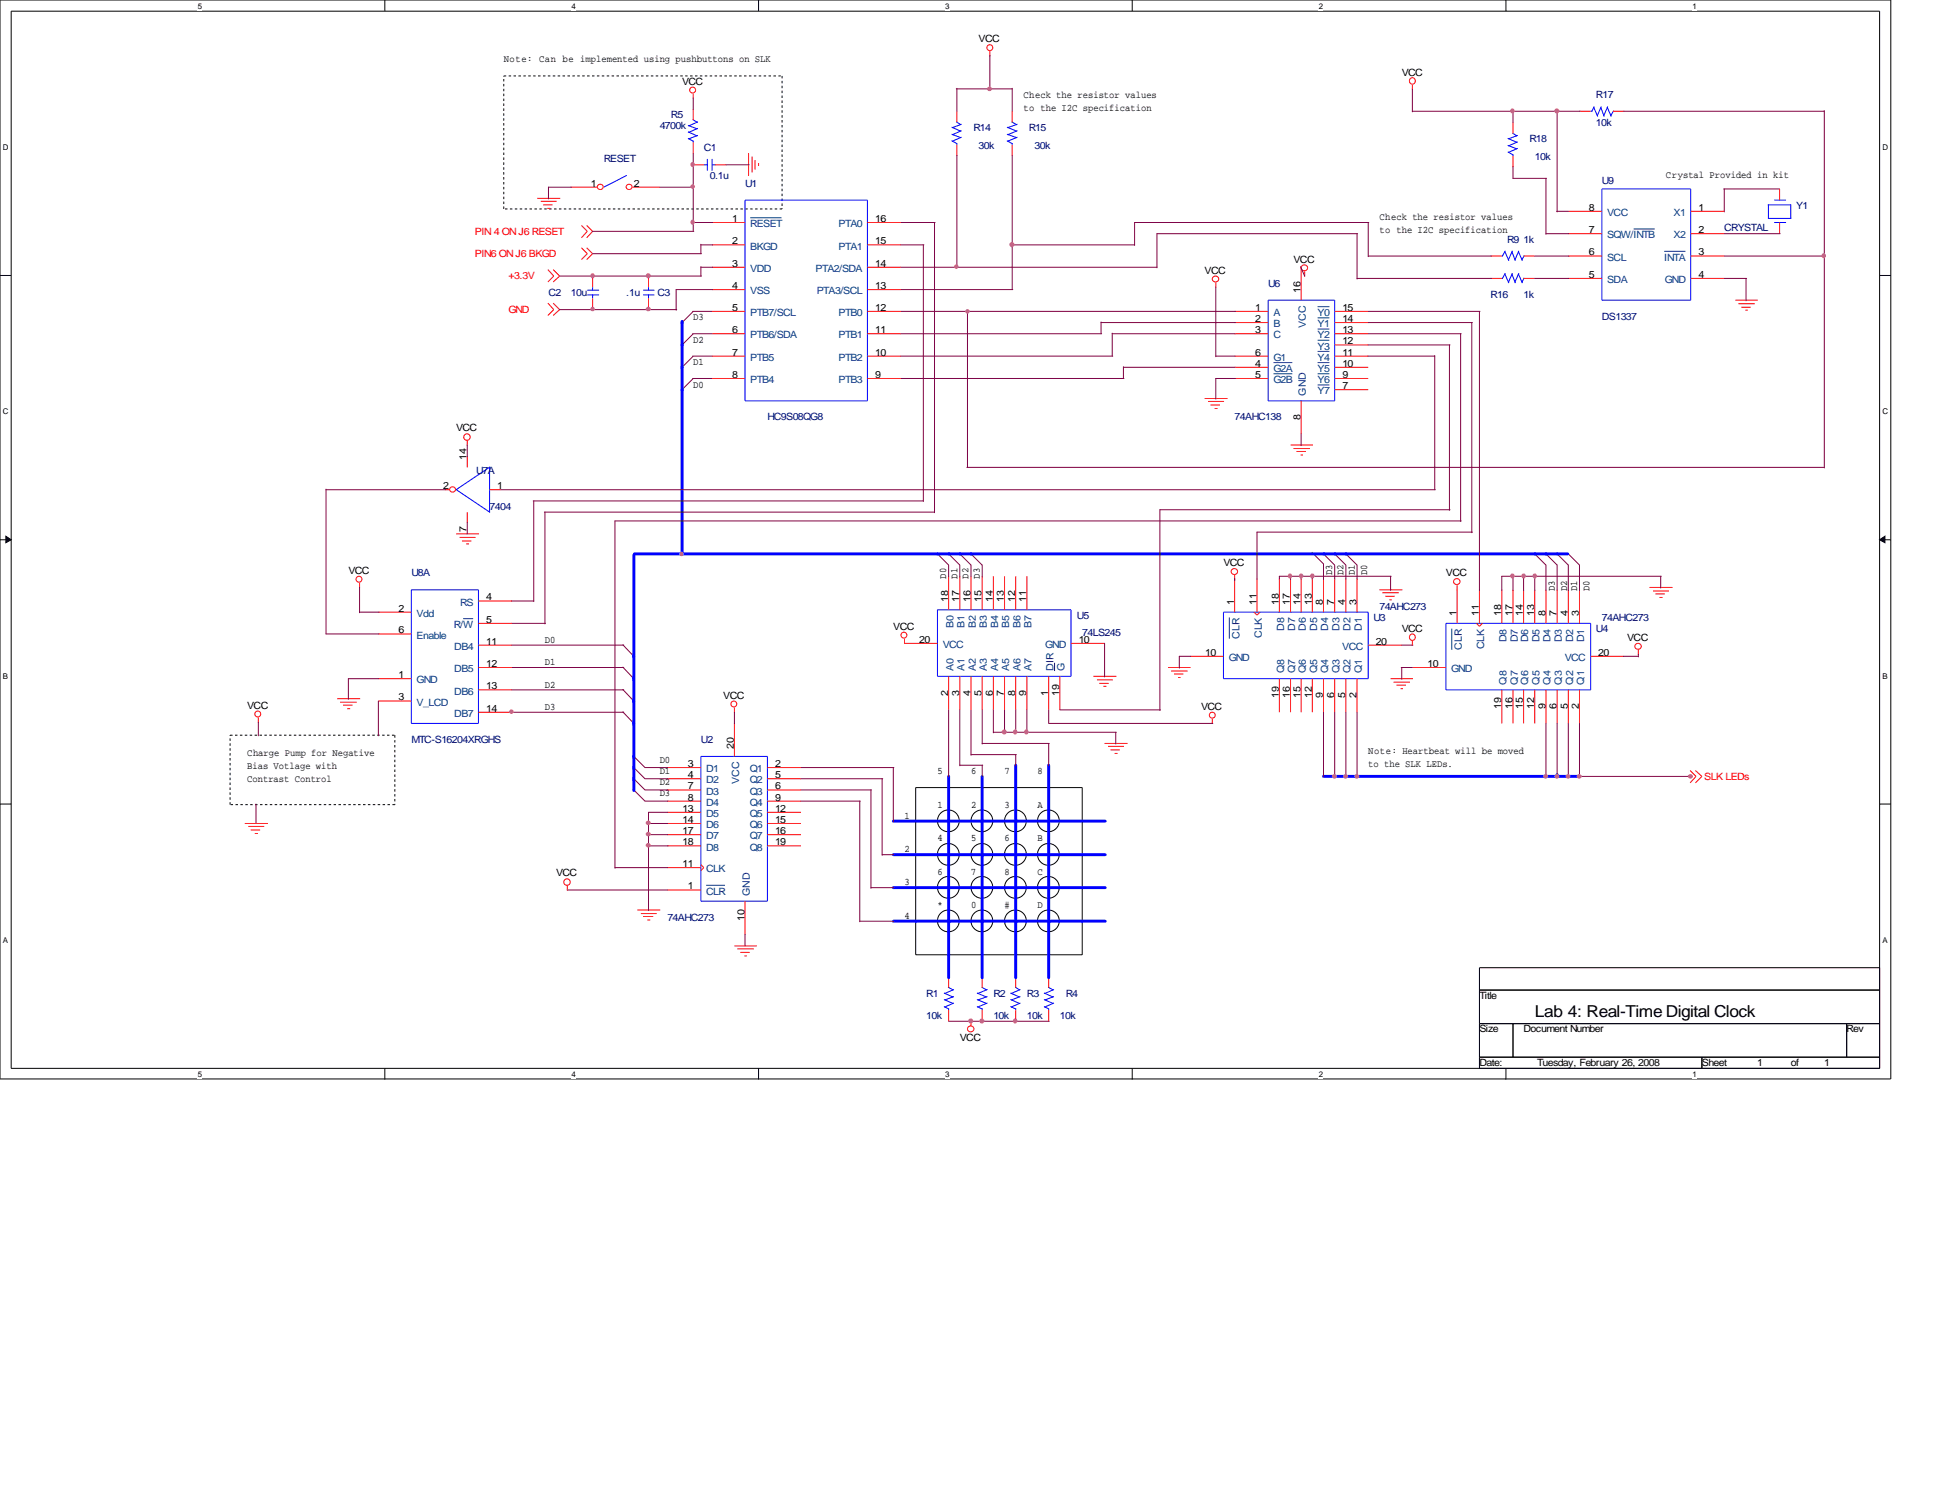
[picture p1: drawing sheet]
<svg xmlns="http://www.w3.org/2000/svg" width="279mm" height="216mm" viewBox="0 0 279 216" stroke-linecap="round" stroke-linejoin="round" font-family="sans-serif">
<path d="M0 0h272v155.2h-272zM1.6 1.6h268.8v152.1h-268.8z" fill="none" stroke="#000" stroke-width=".14"/>
<g fill="#fff">
<path d="M28.4 .3h.6v1.2h-.6z"/>
<path d="M28.4 153.9h.6v1.3h-.6z"/>
</g>
<path d="M55.4 0v1.6M55.4 153.7v1.6" fill="none" stroke="#000" stroke-width=".14"/>
<g fill="#fff">
<path d="M82.2 .3h.6v1.2h-.6z"/>
<path d="M82.2 153.9h.6v1.3h-.6z"/>
</g>
<path d="M109.1 0v1.6M109.1 153.7v1.6" fill="none" stroke="#000" stroke-width=".14"/>
<g fill="#fff">
<path d="M136 .3h.6v1.2h-.6z"/>
<path d="M136 153.9h.6v1.3h-.6z"/>
</g>
<path d="M162.9 0v1.6M162.9 153.7v1.6" fill="none" stroke="#000" stroke-width=".14"/>
<g fill="#fff">
<path d="M189.7 .3h.6v1.2h-.6z"/>
<path d="M189.7 153.9h.6v1.3h-.6z"/>
</g>
<path d="M216.7 0v1.6M216.7 153.7v1.6" fill="none" stroke="#000" stroke-width=".14"/>
<g fill="#fff">
<path d="M243.5 .3h.6v1.2h-.6z"/>
<path d="M243.5 153.9h.6v1.3h-.6z"/>
<path d="M.4 20.6h.8v1.2h-.8z"/>
<path d="M270.8 20.6h.8v1.2h-.8z"/>
<path d="M.4 58.6h.8v1.3h-.8z"/>
<path d="M270.8 58.6h.8v1.3h-.8z"/>
</g>
<path d="M0 39.6h1.6M270.4 39.6h1.6" fill="none" stroke="#000" stroke-width=".14"/>
<g fill="#fff">
<path d="M.4 96.6h.7v1.3h-.7z"/>
<path d="M270.8 96.6h.7v1.3h-.7z"/>
</g>
<path d="M0 77.6h1.6M270.4 77.6h1.6" fill="none" stroke="#000" stroke-width=".14"/>
<path d="M.8 77.1l.8 .5-.8 .5zM270.4 77.6l.8-.5v1z" fill="#000" stroke="#000" stroke-width=".14"/>
<g fill="#fff">
<path d="M.4 134.6h.6v1.3h-.6z"/>
<path d="M270.8 134.6h.6v1.3h-.6z"/>
</g>
<g fill="none" stroke="#000" stroke-width=".14">
<path d="M0 115.7h1.6M131.7 113.3h24v24h-24zM270.4 115.7h1.6M212.9 139.2h57.5v14.5h-57.5zM212.9 142.4h57.5M212.9 147.2h57.5M212.9 152.1h57.5M217.7 147.2v4.9M244.9 152.1v1.6M265.7 147.2v4.9"/>
<circle cx="136.4" cy="118.1" r="1.57"/>
<circle cx="141.3" cy="118.1" r="1.57"/>
<circle cx="146.1" cy="118.1" r="1.57"/>
<circle cx="150.8" cy="118.1" r="1.57"/>
<circle cx="136.4" cy="122.9" r="1.57"/>
<circle cx="136.4" cy="132.5" r="1.57"/>
<circle cx="136.4" cy="127.6" r="1.57"/>
<circle cx="141.3" cy="122.9" r="1.57"/>
<circle cx="141.3" cy="132.5" r="1.57"/>
<circle cx="141.3" cy="127.6" r="1.57"/>
<circle cx="146.1" cy="122.9" r="1.57"/>
<circle cx="146.1" cy="132.5" r="1.57"/>
<circle cx="146.1" cy="127.6" r="1.57"/>
<circle cx="150.8" cy="122.9" r="1.57"/>
<circle cx="150.8" cy="132.5" r="1.57"/>
<circle cx="150.8" cy="127.6" r="1.57"/>
</g>
<path d="M72.5 10.9h40M112.5 10.9v19.2M72.5 30.1v-19.2M112.5 30.1h-40M33.1 105.7h23.7M33.1 115.7v-10M56.8 105.7v10M56.8 115.7h-23.7" fill="none" stroke="#000" stroke-width=".14" stroke-dasharray=".4 .4 .4 .4 .4 .4 .4 .4" stroke-linecap="butt"/>
<g fill="none" stroke="#f00" stroke-width=".14">
<path d="M99.7 13.5v.6M99.7 15.7v1.6M137.7 16v1.6M142.4 7.4v.7M145.6 16v1.6M203.2 12.2v.7M217.7 17.6v1.6M227.2 16h1.7M232.1 16h1.6M77.3 28.5h3.3M77.8 29h2.3M78.1 29.5h1.4"/>
<path d="M78.7 30h.5M78.8 38.8l.9 .9-.9 .9M79.6 38.8l.9 .9-.9 .9M82.1 26.9h3.8M83.7 35.6l.8 .9-.8 .8M83.7 32.4l.8 .9-.8 .9M84.4 35.6l.9 .9-.9 .8M84.4 32.4l.9 .9-.9 .9M85.3 39.7v1.6M91 26.9h3.9M93.3 39.7v1.6M99.7 20.5v1.6"/>
<path d="M99.7 23.7h1.6M102.4 32h4.8M102.4 35.2h4.8M102.4 38.4h4.8M102.9 23.7h1.6M107.7 22v3.3M108.2 22.5v2.3M108.6 23v1.4M109.1 23.5v.4M124.8 32h4.8M124.8 35.2h4.8M124.8 38.4h4.8"/>
<path d="M137.7 20.8v1.6M145.6 20.8v1.6M187.2 38.4v4.8M187.7 39v.8M214.5 36.8h1.6M217.7 22.4v1.6M219.2 36.8h1.6M225.6 30.4h4.9M225.6 33.6h4.9M225.6 36.8h4.9M243.2 30.4h4.9M243.2 33.6h4.9"/>
<path d="M243.2 36.8h4.9M256 27.2v1.6M256 32v1.6M78.8 43.6l.9 .9-.9 .9M79.6 43.6l.9 .9-.9 .9M85.3 42.9v1.6M93.3 42.9v1.6M102.4 41.7h4.8M102.4 44.8h4.8M102.4 48h4.8M102.4 51.2h4.8M102.4 54.4h4.8"/>
<path d="M124.8 41.7h4.8M124.8 44.8h4.8M124.8 48h4.8M124.8 51.2h4.8M124.8 54.4h4.8M173.3 57.3h3.3M173.8 57.7h2.3M174.2 58.3h1.3M174.8 58.8h.4M174.9 40.6v.8M177.6 44.8h4.9M177.6 48h4.9"/>
<path d="M177.6 51.2h4.9M177.6 54.4h4.9M177.6 46.4h4.9M177.6 52.8h4.9M187.2 57.7v4.7M192 44.8h4.8M192 48h4.8M192 51.2h4.8M192 54.4h4.8M192 46.4h4.8M192 49.6h4.8M192 52.8h4.8"/>
<path d="M192 56h4.8M214.5 40h1.6M219.2 40h1.6M225.6 40h4.9M243.2 40h4.9M249.7 43.2h3.2M250.1 43.7h2.4M250.5 44.2h1.4M251.1 44.6h.4M64 70.4h.7M65.6 76.8h3.3M66.1 77.3h2.3"/>
<path d="M66.5 77.8h1.3M67.1 78.2h.4M67.2 63.4v.7M67.2 65.6v1.6M67.2 73.7v1.5M70.4 70.4h1.7M185.7 64h3.2M186.1 64.5h2.4M186.5 64.9h1.4M187.1 65.4h.4M51.7 83.8v.8M54.4 97.6h4.8"/>
<path d="M54.4 88.1h4.8M54.4 91.2h4.8M68.8 96h4.9M68.8 92.8h4.9M68.8 99.2h4.9M68.8 86.4h4.9M68.8 89.7h4.9M130.1 91.9v.7M130.1 92.5h4.8M136.5 82.9v4.8M136.5 97.3v4.8M138.1 82.9v4.8"/>
<path d="M138.1 97.3v4.8M139.7 82.9v4.8M139.7 97.3v4.8M141.3 82.9v4.8M141.3 97.3v4.8M142.9 82.9v4.8M142.9 97.3v4.8M144.5 82.9v4.8M144.5 97.3v4.8M146.1 82.9v4.8M146.1 97.3v4.8M147.7 82.9v4.8"/>
<path d="M147.7 97.3v4.8M150.9 97.3v4.8M152.5 97.3v4.8M154.1 92.5h4.8M157.3 97.3h3.3M157.8 97.8h2.3M158.2 98.3h1.3M158.7 98.7h.5M168.1 96h3.2M168.5 96.5h2.4M168.9 96.9h1.4M169.5 97.5h.3"/>
<path d="M171.2 94.4h4.8M177.6 82.7v5.4M180.4 88.1l.4 .4 .5-.4M180.8 83.2v4.9M184.1 83.2v4.9M184.1 97.6v4.8M185.7 83.2v4.9M185.7 97.6v4.8M187.2 83.2v4.9M187.2 97.6v4.8M188.8 83.2v4.9M188.8 97.6v4.8"/>
<path d="M190.4 83.2v4.9M190.4 97.6v4.8M192 83.2v4.9M192 97.6v4.8M193.6 83.2v4.9M193.6 97.6v4.8M195.2 83.2v4.9M195.2 97.6v4.8M196.8 92.8h4.9M198.5 84.8h3.3M198.9 85.3h2.4M199.3 85.8h1.4"/>
<path d="M199.9 86.3h.3M200.1 97.6h3.2M200.5 98.1h2.4M200.9 98.6h1.4M201.5 99.1h.3M203.2 96h4.8M203.2 92.2v.7M209.6 84.2v5.5M212.4 89.7l.5 .4 .4-.4M212.9 84.8v4.9M216.1 84.8v4.9M216.1 99.2v4.9"/>
<path d="M217.7 84.8v4.9M217.7 99.2v4.9M219.2 84.8v4.9M219.2 99.2v4.9M220.8 84.8v4.9M220.8 99.2v4.9M222.4 84.8v4.9M222.4 99.2v4.9M224 84.8v4.9M224 99.2v4.9M225.6 84.8v4.9M225.6 99.2v4.9"/>
<path d="M227.2 84.8v4.9M227.2 99.2v4.9M228.9 94.4h4.8M235.7 93.5v.6M237.3 84.5h3.3M237.8 85h2.3M238.2 85.4h1.3M238.8 85.9h.4M35.2 118.4h3.3M35.7 118.9h2.3M36.1 119.4h1.3M36.7 119.9h.4"/>
<path d="M37.2 103.2v.8M48.5 100.5h3.3M48.9 101h2.4M49.4 101.4h1.3M50 101.9h.4M54.4 100.8h4.8M68.8 102.4h4.9M96 118.4h4.8M96 110.4h4.8M96 112h4.8M96 113.6h4.8M96 115.2h4.8"/>
<path d="M96 116.8h4.8M105.7 101.8v.7M105.7 104.1v4.7M110.4 118.4h4.8M110.4 110.4h4.8M110.4 112h4.8M110.4 113.6h4.8M110.4 115.2h4.8M110.4 116.8h4.8M158.9 106.9h3.3M159.4 107.4h2.3M159.8 107.9h1.3"/>
<path d="M160.4 108.4h.4M174.4 103.4v.7M243.2 110.8l.8 .9-.8 .9M243.9 110.8l1 .9-1 .9M81.6 127.4v.7M91.7 130.9h3.3M92.2 131.4h2.3M92.5 131.8h1.5M93.1 132.3h.5M96 120.1h4.8M96 121.7h4.8M96 124.8h4.8"/>
<path d="M96 128h4.8M100.8 124.4l.5 .4-.5 .4M105.7 136.1h3.2M106.1 136.5h2.4M106.5 137h1.4M107.1 137.5h.3M107.2 129.6v4.9M110.4 120.1h4.8M110.4 121.7h4.8M136.5 140.5v1.6M136.5 145.3v1.6M139.7 146.8v.8"/>
<path d="M141.3 140.5v1.6M141.3 145.3v1.6M146.1 140.5v1.6M146.1 145.3v1.6M150.9 140.5v1.6M150.9 145.3v1.6"/>
<circle cx="99.7" cy="13" r=".42"/>
<circle cx="142.4" cy="6.9" r=".42"/>
<circle cx="203.2" cy="11.6" r=".45"/>
<circle cx="86.4" cy="26.9" r=".4"/>
<circle cx="90.5" cy="26.9" r=".4"/>
<circle cx="187.7" cy="38.5" r=".45"/>
<circle cx="174.9" cy="40.1" r=".45"/>
<circle cx="65.1" cy="70.4" r=".4"/>
<circle cx="67.2" cy="62.9" r=".47"/>
<circle cx="51.6" cy="83.3" r=".42"/>
<circle cx="130" cy="91.4" r=".42"/>
<circle cx="177.6" cy="82.2" r=".45"/>
<circle cx="203.2" cy="91.7" r=".45"/>
<circle cx="209.6" cy="83.7" r=".45"/>
<circle cx="235.7" cy="93" r=".45"/>
<circle cx="37.1" cy="102.7" r=".42"/>
<circle cx="105.6" cy="101.3" r=".42"/>
<circle cx="174.4" cy="102.9" r=".42"/>
<circle cx="81.6" cy="126.9" r=".47"/>
<circle cx="139.7" cy="148" r=".45"/>
</g>
<g fill="none" stroke="#00f" stroke-width=".14">
<path d="M99 19.9l.7 .4M99 19l1.3 .6M99 18l1.3 .5M99.7 17.2l.6 .4M100.4 19.5l-1.3 .5M100.4 18.5l-1.3 .5M100.4 17.5l-1.3 .6M136.9 19.3l1.4 .5M136.9 18.3l1.4 .6M137.6 17.5l.7 .4M138.3 19.7l-1.3 .6M138.3 18.8l-1.3 .6"/>
<path d="M138.3 17.9l-1.3 .5M144.9 19.3l1.4 .5M144.9 18.3l1.4 .6M145.5 17.5l.8 .4M146.4 19.7l-1.5 .6M146.4 18.8l-1.5 .6M146.4 17.9l-1.5 .5M216.9 19.9l1.4 .6M217.6 19.1l.7 .5M218.4 19.5l-1.4 .5M228.9 16h.2M229.3 15.4l.6 1.4"/>
<path d="M229.4 15.3l-.4 .7M230.3 15.4l.5 1.4M230.4 15.3l-.6 1.4M231.2 15.4l.6 1.4M231.3 15.3l-.6 1.4M232.2 15.9l-.5 .8M90.2 25.2l-3.3 1.7M99.7 20.2v.3M101.3 23.7h.6M101.8 22.9v1.7M102.4 22.9v1.7M102.4 23.7h.6"/>
<path d="M107.2 28.8h17.6v28.9h-17.6zM136.9 20.2l.8 .5M137.7 20.6v.2M144.9 20.2l.7 .5M145.6 20.6v.2M216.1 36.8h.1M216.5 39.4l.6 1.3M216.5 36.2l.6 1.3M216.6 39.3l-.4 .7M216.6 36.1l-.4 .7M216.9 21.8l.8 .5M216.9 20.9l1.4 .5"/>
<path d="M217.5 39.4l.5 1.3M217.5 36.2l.5 1.3M217.6 39.3l-.6 1.3M217.6 36.1l-.6 1.3M217.7 22.2v.2M218.4 21.3l-1.4 .6M218.4 20.4l-1.4 .6M218.4 39.4l.6 1.3M218.4 36.2l.6 1.3M218.5 39.3l-.6 1.3M218.5 36.1l-.6 1.3M219.3 40l-.4 .6"/>
<path d="M219.3 36.7l-.4 .7M230.5 27.2h12.7v16h-12.7zM254.3 29.5h3.3M254.4 31.4h3.3M254.4 29.5v2M255.3 32h1.7M255.3 28.8h1.7M257.6 29.4v2M84.5 42.4h1.7M84.5 41.7h1.7M85.3 41.2v.5M85.3 42.3v.6"/>
<path d="M92.5 42.4h1.6M92.5 41.7h1.6M93.3 41.2v.5M93.3 42.3v.6M182.5 43.2h9.5v14.5h-9.5zM216.1 40h.1M65.5 70.4l4.9 3.3M70.4 67.2v6.5M70.5 67.1l-4.9 3.3M59.2 84.8h9.6v19.3h-9.6zM134.9 87.7h19.2v9.6h-19.2zM176 88.1h20.8v9.5h-20.8z"/>
<path d="M208 89.7h20.9v9.5h-20.9zM100.8 108.8h9.6v20.8h-9.6zM135.8 144.8l.7 .3M135.8 143.8l1.4 .6M135.8 142.8l1.4 .6M136.4 142l.8 .4M136.5 145v.3M137.2 144.3l-1.3 .6M137.2 143.3l-1.3 .5M137.2 142.3l-1.3 .6M140.5 144.8l.8 .3M140.5 143.8l1.5 .6"/>
<path d="M140.5 142.8l1.5 .6M141.2 142l.8 .4M141.3 145v.3M142.1 144.3l-1.5 .6M142.1 143.3l-1.5 .5M142.1 142.3l-1.5 .6M145.4 144.8l.7 .3M145.4 143.8l1.3 .6M145.4 142.8l1.3 .6M146 142l.7 .4M146.1 145v.3M146.8 144.3l-1.3 .6"/>
<path d="M146.8 143.3l-1.3 .5M146.8 142.3l-1.3 .6M150.2 144.8l.7 .3M150.2 143.8l1.4 .6M150.2 142.8l1.4 .6M150.8 142l.8 .4M150.9 145v.3M151.6 144.3l-1.3 .6M151.6 143.3l-1.3 .5M151.6 142.3l-1.3 .6"/>
</g>
<g fill="none" stroke="#004080" stroke-width=".14">
<path d="M107.9 31.3h4.5M235 32.9h3.1M239.4 36.2h3.1M183.2 52.2h2.7M183.2 53.8h2.7M189.6 44.1h1.7M189.6 45.7h1.7M189.6 47.3h1.7M189.6 48.9h1.7M189.6 50.5h1.7M189.6 52.2h1.7M189.6 53.8h1.7"/>
<path d="M189.6 55.4h1.7M66.6 89h1.5M151.7 95.3v1.2M176.9 88.8v3.1M208.9 90.4v3.1M101.6 127.3h2.7"/>
</g>
<g fill="none" stroke="#800040" stroke-width=".14">
<path d="M99.7 14.1v1.6M137.6 12.8h8M137.7 12.7v3.3M142.4 8v4.8M145.6 12.7v3.3M203.2 12.8v3.3M203.2 16h24.1M217.7 16v1.7M224 16v14.5M233.6 16h28.9M262.5 15.9v51.4M80.5 39.7h20.4"/>
<path d="M82.2 26.9h-3.3v1.7M85.3 36.5h15.6M85.3 33.3h14.5M94.9 26.9h4.9M99.7 22.1v11.2M99.7 32h2.8M100.8 35.1v1.4M100.8 38.4v1.3M100.8 35.2h1.7M100.8 38.4h1.7M104.5 23.7h3.3M129.6 32h4.9"/>
<path d="M129.6 35.2h3.3M129.6 38.4h36.9M132.8 35.2v36.9M134.5 32v41.7M137.7 22.4v16M145.5 35.2h17.7M145.6 22.4v19.3M187.1 38.4l.6 1.3M195.2 33.6v6.5M195.3 33.6h-28.8v4.9M196.8 32v4.9M196.8 36.8h17.7"/>
<path d="M196.9 32h-33.7v3.3M217.7 24v1.7h4.8M220.8 36.8h4.9M222.4 25.7v8M222.4 33.6h3.3M223.9 30.4h1.7M248 27.2h8M248.1 36.8h14.5M248.1 33.6h8M248.1 27.2v3.3M80.5 44.5h16.9M99.7 51.2h2.7"/>
<path d="M99.7 54.4h2.7M99.7 48h2.7M99.7 44.8h2.7M99.7 44.8l-1.7 1.7M99.7 48l-1.7 1.7M99.7 51.2l-1.7 1.7M99.7 54.4l-1.7 1.7M102.5 41.7h-5.2v2.9M129.6 51.2h30.5M129.6 54.4h32.1M129.6 48h28.9M129.6 44.8h48.1"/>
<path d="M129.6 41.7h16.1M139.2 44.7v22.5M158.4 46.4h19.3M158.4 46.3v1.7M160 47.9v3.3M160 48h17.7M161.6 52.7v1.7M161.6 52.8h16.1M174.9 51.2h2.8M174.9 41.3v10M177.7 54.4h-2.8v3M195.2 40h19.3"/>
<path d="M196.8 51.2h9.6M196.8 49.6h11.8M196.8 46.4h15M196.8 48h13.4M196.8 44.8h16.1M206.4 51.1v19.3M208.5 49.6v23.8M210.1 48v27M211.8 46.4v30.2M212.9 44.8v40.1M220.8 40h4.9M248.1 40h3.2"/>
<path d="M251.2 40v3.3M46.9 70.4v20.8h7.6M46.9 70.4h17.2M67.2 64v1.7M67.2 75.1v1.7M72.1 70.4h134.4M76.7 72.1h56.1M76.8 72.1v14.4M78.3 73.7h56.2M78.4 73.7v16M134.8 79.6l1.7 1.7v1.7M136.4 79.6l1.7 1.7v1.7"/>
<path d="M138 79.6l1.7 1.7v1.7M139.1 67.2h123.4M139.6 79.6l1.7 1.7v1.7M187.2 62.4v1.7M188.7 79.4l1.7 1.7v2.2M190.3 79.6l1.7 1.7v2M191.9 79.6l1.7 1.7v2M193.5 79.6l1.7 1.7v2M208.6 73.3h-41.7v28.9M210.2 74.9h-121.7v50M211.8 76.5h-31v6.8M220.7 79.6l1.7 1.7v3.6"/>
<path d="M222.3 79.6l1.7 1.7v3.6M223.9 79.6l1.7 1.7v3.6M225.6 79.6l1.6 1.7v3.6M51.7 84.5v3.6M51.7 88.1h2.8M54.5 97.6h-4.4v3M73.6 86.4h3.2M73.7 89.7h4.8M73.7 99.2h16M73.7 96h16M73.7 92.8h16M89.6 99.1l1.6 1.7"/>
<path d="M89.6 92.7l1.6 1.7M89.6 95.9l1.6 1.7M158.9 92.5v4.9M171.3 94.4h-1.6v1.7M177.6 83.2v.3M185.7 82.9v.4M187.2 82.9v.4M188.8 82.9v.4M200.1 82.9v2M200.2 82.9h-16.1v.4M201.6 96h1.6M201.7 96v1.7"/>
<path d="M201.7 92.8h1.6M217.7 82.9v2M219.2 82.9v2M220.8 82.9v2M233.6 94.4h2.1M235.7 94.1v.4M238.9 82.9v1.7M239 82.9h-22.9v2M36.8 115.7v2.7M37.2 103.9v1.9M54.4 100.8v5M73.5 102.4h16.2"/>
<path d="M89.6 102.4l1.6 1.7M91.1 111.9l1.7 1.7h3.3M91.1 108.7l1.7 1.7h3.3M91.1 110.3l1.7 1.7h3.3M91.1 113.5l1.7 1.7h3.3M93.3 118.4h2.8M96.1 116.8h-2.8v14.2M105.7 102.4v1.7M115.2 113.6h10.2M115.2 110.4h13.4M115.2 112h11.8M115.2 115.2h8.6"/>
<path d="M123.7 115.2v17.4M125.3 113.6v14.2M126.9 112v11M128.5 110.4v7.8M136.5 102.1v9.7M138.1 110.1h3.3M138.1 102.1v8.1M139.7 108.5h6.5M139.7 102.1v6.5M141.3 102.1v4.9M141.3 110.1v1.7M141.3 106.9h9.7"/>
<path d="M142.9 105.3h17.7M142.9 102.1v3.3M144.5 102.1v3.3M146.1 102.1v3.3M146.1 108.5v1.7M147.7 102.1v3.3M150.9 102.1v1.9M150.9 106.9v3.3M150.9 104.1h23.6M152.5 102.1h14.5M160.5 105.3v1.7M190.4 102.4v9.4"/>
<path d="M192 102.4v9.4M193.6 102.4v9.4M195.2 102.4v9.4M222.4 104.1v7.7M224 104.1v7.7M225.6 104.1v7.7M227.2 104.1v7.7M227.2 111.7h16.3M81.6 128h14.5M88.5 124.8h7.6M93.3 120.1h2.8M93.3 121.7h2.8"/>
<path d="M107.2 134.4v1.7M123.7 132.5h4.9M125.3 127.7h3.3M126.9 122.9h1.7M136.5 146.9h14.5"/>
</g>
<g fill="none" stroke="#00f" stroke-width=".42">
<path d="M98.1 46.2v33.6M91.2 79.8v33.9M91.3 79.7h134.3M128.5 118.1h30.5M136.5 111.7v28.9M141.3 111.7v28.9M146.1 110.1v30.5M150.9 110.1v30.5M190.4 111.7h36.8M224 111.4v.3M128.5 132.5h30.5M128.5 127.7h30.5"/>
<path d="M128.5 122.9h30.5"/>
</g>
<g fill="#f0f" stroke="#f0f" stroke-width=".14">
<circle cx="185.6" cy="82.8" r=".28"/>
<circle cx="99.6" cy="32" r=".28"/>
<circle cx="85.2" cy="39.7" r=".28"/>
<circle cx="139.2" cy="44.8" r=".25"/>
<circle cx="139.7" cy="146.9" r=".3"/>
<circle cx="85.3" cy="44.5" r=".25"/>
<circle cx="99.6" cy="23.7" r=".28"/>
<circle cx="99.7" cy="26.8" r=".25"/>
<circle cx="93.3" cy="39.7" r=".3"/>
<circle cx="146" cy="146.9" r=".28"/>
<circle cx="137.6" cy="38.4" r=".25"/>
<circle cx="145.6" cy="35.2" r=".3"/>
<circle cx="262.4" cy="36.8" r=".28"/>
<circle cx="225.6" cy="111.7" r=".28"/>
<circle cx="227.2" cy="111.7" r=".28"/>
<circle cx="243.2" cy="111.7" r=".28"/>
<circle cx="93.3" cy="118.4" r=".28"/>
<circle cx="144.5" cy="105.3" r=".3"/>
<circle cx="217.6" cy="82.8" r=".28"/>
<circle cx="187.2" cy="82.8" r=".28"/>
<circle cx="217.6" cy="16" r=".28"/>
<circle cx="147.6" cy="105.3" r=".28"/>
<circle cx="142.4" cy="12.8" r=".28"/>
<circle cx="224" cy="16" r=".3"/>
<circle cx="93.3" cy="121.6" r=".28"/>
<circle cx="188.8" cy="82.8" r=".28"/>
<circle cx="220.8" cy="82.8" r=".28"/>
<circle cx="93.3" cy="120" r=".28"/>
<circle cx="193.6" cy="111.7" r=".28"/>
<circle cx="141.3" cy="146.9" r=".3"/>
<circle cx="219.2" cy="82.8" r=".28"/>
<circle cx="93.3" cy="44.5" r=".28"/>
<circle cx="146" cy="105.3" r=".28"/>
<circle cx="192" cy="111.7" r=".28"/>
<circle cx="73.6" cy="102.4" r=".25"/>
<circle cx="195.2" cy="111.7" r=".28"/>
<circle cx="222.4" cy="111.7" r=".28"/>
<circle cx="224" cy="111.7" r=".28"/>
<circle cx="98" cy="79.7" r=".25"/>
</g>
<text font-size="2.4" x="220.8" y="146.2">Lab 4: Real-Time Digital Clock</text>
<g font-size="1.4">
<text x="72.5" y="9">Note: Can be implemented using pushbuttons on SLK</text>
<text x="140.8" y="6.1">VCC</text>
<text x="201.7" y="10.9">VCC</text>
<text x="98.1" y="12.2">VCC</text>
<text x="147.2" y="14.1">Check the resistor values</text>
<text x="147.2" y="15.9">to the I2C specification</text>
<text x="85" y="26.8">1</text>
<text x="91.2" y="26.8">2</text>
<text x="239.7" y="25.6">Crystal Provided in kit</text>
<text x="105.3" y="31.9">1</text>
<text x="105.3" y="35.1">2</text>
<text x="125.9" y="35.1">15</text>
<text x="125.9" y="31.9">16</text>
<text x="198.5" y="31.7">Check the resistor values</text>
<text x="198.5" y="33.5">to the I2C specification</text>
<text x="228.6" y="30.3">8</text>
<text x="228.6" y="33.5">7</text>
<text x="244.3" y="33.5">2</text>
<text x="244.3" y="30.3">1</text>
<text x="105.3" y="38.4">3</text>
<text x="105.3" y="41.6">4</text>
<text x="125.9" y="41.6">13</text>
<text x="125.9" y="38.4">14</text>
<text x="173.3" y="39.4">VCC</text>
<text x="186.1" y="37.8">VCC</text>
<text x="228.6" y="36.7">6</text>
<text x="228.6" y="40">5</text>
<text x="244.3" y="40">4</text>
<text x="244.3" y="36.7">3</text>
<text x="99.7" y="46.1">D3</text>
<text x="105.3" y="44.7">5</text>
<text x="105.3" y="47.9">6</text>
<text x="125.9" y="47.9">11</text>
<text x="125.9" y="44.7">12</text>
<text x="180.6" y="44.7">1</text>
<text x="180.6" y="46.3">2</text>
<text x="180.6" y="47.9">3</text>
<text x="187.1" y="42.1" transform="rotate(-90 187.1 42.1)">16</text>
<text x="193.1" y="44.7">15</text>
<text x="193.1" y="46.3">14</text>
<text x="193.1" y="47.9">13</text>
<text x="99.7" y="52.5">D1</text>
<text x="99.7" y="49.3">D2</text>
<text x="105.3" y="51.1">7</text>
<text x="125.9" y="51.1">10</text>
<text x="180.6" y="51.1">6</text>
<text x="180.6" y="52.7">4</text>
<text x="193.1" y="49.5">12</text>
<text x="193.1" y="51.1">11</text>
<text x="193.1" y="52.7">10</text>
<text x="99.7" y="55.9">D0</text>
<text x="105.3" y="54.4">8</text>
<text x="125.9" y="54.4">9</text>
<text x="180.6" y="54.4">5</text>
<text x="193.1" y="54.4">9</text>
<text x="193.1" y="56">7</text>
<text x="65.6" y="62.1">VCC</text>
<text x="187.1" y="60.5" transform="rotate(-90 187.1 60.5)">8</text>
<text x="63.8" y="70.4">2</text>
<text x="67.1" y="66.1" transform="rotate(-90 67.1 66.1)">14</text>
<text x="71.5" y="70.4">1</text>
<text x="67.1" y="76.5" transform="rotate(-90 67.1 76.5)">7</text>
<text x="50.1" y="82.5">VCC</text>
<text x="136.1" y="83.2" transform="rotate(-90 136.1 83.2)">D0</text>
<text x="137.8" y="83.2" transform="rotate(-90 137.8 83.2)">D1</text>
<text x="139.4" y="83.2" transform="rotate(-90 139.4 83.2)">D2</text>
<text x="141" y="83.2" transform="rotate(-90 141 83.2)">D3</text>
<text x="176" y="81.4">VCC</text>
<text x="191.7" y="82.7" transform="rotate(-90 191.7 82.7)">D3</text>
<text x="193.3" y="82.7" transform="rotate(-90 193.3 82.7)">D2</text>
<text x="194.9" y="82.7" transform="rotate(-90 194.9 82.7)">D1</text>
<text x="196.7" y="82.7" transform="rotate(-90 196.7 82.7)">D0</text>
<text x="208" y="82.9">VCC</text>
<text x="57.3" y="88">2</text>
<text x="69.9" y="86.4">4</text>
<text x="69.9" y="89.6">5</text>
<text x="136.4" y="86.6" transform="rotate(-90 136.4 86.6)">18</text>
<text x="138" y="86.6" transform="rotate(-90 138 86.6)">17</text>
<text x="139.6" y="86.6" transform="rotate(-90 139.6 86.6)">16</text>
<text x="141.2" y="86.6" transform="rotate(-90 141.2 86.6)">15</text>
<text x="142.8" y="86.6" transform="rotate(-90 142.8 86.6)">14</text>
<text x="144.4" y="86.6" transform="rotate(-90 144.4 86.6)">13</text>
<text x="146" y="86.6" transform="rotate(-90 146 86.6)">12</text>
<text x="147.7" y="86.6" transform="rotate(-90 147.7 86.6)">11</text>
<text x="177.5" y="87" transform="rotate(-90 177.5 87)">1</text>
<text x="180.8" y="87" transform="rotate(-90 180.8 87)">11</text>
<text x="184" y="87" transform="rotate(-90 184 87)">18</text>
<text x="185.6" y="87" transform="rotate(-90 185.6 87)">17</text>
<text x="187.1" y="87" transform="rotate(-90 187.1 87)">14</text>
<text x="188.7" y="87" transform="rotate(-90 188.7 87)">13</text>
<text x="190.3" y="87" transform="rotate(-90 190.3 87)">8</text>
<text x="191.9" y="87" transform="rotate(-90 191.9 87)">7</text>
<text x="193.5" y="87" transform="rotate(-90 193.5 87)">4</text>
<text x="195.2" y="87" transform="rotate(-90 195.2 87)">3</text>
<text x="209.5" y="88.6" transform="rotate(-90 209.5 88.6)">1</text>
<text x="212.8" y="88.6" transform="rotate(-90 212.8 88.6)">11</text>
<text x="216" y="88.6" transform="rotate(-90 216 88.6)">18</text>
<text x="217.6" y="88.6" transform="rotate(-90 217.6 88.6)">17</text>
<text x="219.1" y="88.6" transform="rotate(-90 219.1 88.6)">14</text>
<text x="220.7" y="88.6" transform="rotate(-90 220.7 88.6)">13</text>
<text x="222.3" y="88.6" transform="rotate(-90 222.3 88.6)">8</text>
<text x="223.7" y="85" transform="rotate(-90 223.7 85)">D3</text>
<text x="223.9" y="88.6" transform="rotate(-90 223.9 88.6)">7</text>
<text x="225.5" y="85" transform="rotate(-90 225.5 85)">D2</text>
<text x="225.6" y="88.6" transform="rotate(-90 225.6 88.6)">4</text>
<text x="226.9" y="85" transform="rotate(-90 226.9 85)">D1</text>
<text x="227.2" y="88.6" transform="rotate(-90 227.2 88.6)">3</text>
<text x="228.7" y="85" transform="rotate(-90 228.7 85)">D0</text>
<text x="57.3" y="91.1">6</text>
<text x="69.9" y="92.7">11</text>
<text x="69.9" y="95.9">12</text>
<text x="78.4" y="92.5">D0</text>
<text x="78.4" y="95.7">D1</text>
<text x="128.5" y="90.6">VCC</text>
<text x="132.2" y="92.5">20</text>
<text x="155.2" y="92.5">10</text>
<text x="173.4" y="94.3">10</text>
<text x="198" y="92.7">20</text>
<text x="201.7" y="90.9">VCC</text>
<text x="205.4" y="95.9">10</text>
<text x="230" y="94.3">20</text>
<text x="234.1" y="92.2">VCC</text>
<text x="35.6" y="101.9">VCC</text>
<text x="57.3" y="97.5">1</text>
<text x="57.3" y="100.8">3</text>
<text x="69.9" y="99.1">13</text>
<text x="78.4" y="98.9">D2</text>
<text x="104.1" y="100.5">VCC</text>
<text x="136.4" y="100.1" transform="rotate(-90 136.4 100.1)">2</text>
<text x="138" y="100.1" transform="rotate(-90 138 100.1)">3</text>
<text x="139.6" y="100.1" transform="rotate(-90 139.6 100.1)">4</text>
<text x="141.2" y="100.1" transform="rotate(-90 141.2 100.1)">5</text>
<text x="142.8" y="100.1" transform="rotate(-90 142.8 100.1)">6</text>
<text x="144.4" y="100.1" transform="rotate(-90 144.4 100.1)">7</text>
<text x="146" y="100.1" transform="rotate(-90 146 100.1)">8</text>
<text x="147.7" y="100.1" transform="rotate(-90 147.7 100.1)">9</text>
<text x="150.8" y="100.1" transform="rotate(-90 150.8 100.1)">1</text>
<text x="152.4" y="100.1" transform="rotate(-90 152.4 100.1)">19</text>
<text x="184" y="100.4" transform="rotate(-90 184 100.4)">19</text>
<text x="185.6" y="100.4" transform="rotate(-90 185.6 100.4)">16</text>
<text x="187.1" y="100.4" transform="rotate(-90 187.1 100.4)">15</text>
<text x="188.7" y="100.4" transform="rotate(-90 188.7 100.4)">12</text>
<text x="190.3" y="100.4" transform="rotate(-90 190.3 100.4)">9</text>
<text x="191.9" y="100.4" transform="rotate(-90 191.9 100.4)">6</text>
<text x="193.5" y="100.4" transform="rotate(-90 193.5 100.4)">5</text>
<text x="195.2" y="100.4" transform="rotate(-90 195.2 100.4)">2</text>
<text x="69.9" y="102.4">14</text>
<text x="78.4" y="102.1">D3</text>
<text x="105.6" y="107.7" transform="rotate(-90 105.6 107.7)">20</text>
<text x="172.8" y="102.1">VCC</text>
<text x="216" y="102" transform="rotate(-90 216 102)">19</text>
<text x="217.6" y="102" transform="rotate(-90 217.6 102)">16</text>
<text x="219.1" y="102" transform="rotate(-90 219.1 102)">15</text>
<text x="220.7" y="102" transform="rotate(-90 220.7 102)">12</text>
<text x="222.3" y="102" transform="rotate(-90 222.3 102)">9</text>
<text x="223.9" y="102" transform="rotate(-90 223.9 102)">6</text>
<text x="225.6" y="102" transform="rotate(-90 225.6 102)">5</text>
<text x="227.2" y="102" transform="rotate(-90 227.2 102)">2</text>
<text x="35.6" y="108.8">Charge Pump for Negative</text>
<text x="35.6" y="110.7">Bias Votlage with</text>
<text x="35.6" y="112.5">Contrast Control</text>
<text x="94.9" y="111.3">D1</text>
<text x="94.9" y="109.8">D0</text>
<text x="94.9" y="112.9">D2</text>
<text x="99" y="110.3">3</text>
<text x="99" y="111.9">4</text>
<text x="99" y="113.5">7</text>
<text x="111.5" y="110.3">2</text>
<text x="111.5" y="111.9">5</text>
<text x="111.5" y="113.5">6</text>
<text x="134.9" y="111.3">5</text>
<text x="139.7" y="111.3">6</text>
<text x="144.5" y="111.3">7</text>
<text x="149.3" y="111.3">8</text>
<text x="196.8" y="108.5">Note: Heartbeat will be moved</text>
<text x="196.8" y="110.3">to the SLK LEDs.</text>
<text x="94.9" y="114.6">D3</text>
<text x="98.2" y="116.8">13</text>
<text x="98.2" y="118.4">14</text>
<text x="98.2" y="120">17</text>
<text x="99" y="115.1">8</text>
<text x="111.5" y="115.1">9</text>
<text x="111.5" y="116.8">12</text>
<text x="111.5" y="118.4">15</text>
<text x="111.5" y="120">16</text>
<text x="130.1" y="117.8">1</text>
<text x="134.9" y="116.2">1</text>
<text x="139.7" y="116.2">2</text>
<text x="144.5" y="116.2">3</text>
<text x="149.3" y="116.2">A</text>
<text x="98.2" y="121.6">18</text>
<text x="98.2" y="124.7">11</text>
<text x="111.5" y="121.6">19</text>
<text x="130.1" y="122.6">2</text>
<text x="134.9" y="121">4</text>
<text x="134.9" y="125.8">6</text>
<text x="139.7" y="125.8">7</text>
<text x="139.7" y="121">5</text>
<text x="144.5" y="125.8">8</text>
<text x="144.5" y="121">6</text>
<text x="149.3" y="125.8">C</text>
<text x="149.3" y="121">B</text>
<text x="80" y="126.1">VCC</text>
<text x="99" y="127.9">1</text>
<text x="130.1" y="127.3">3</text>
<text x="134.9" y="130.6">*</text>
<text x="139.7" y="130.6">0</text>
<text x="144.5" y="130.6">#</text>
<text x="149.3" y="130.6">D</text>
<text x="107.1" y="132.4" transform="rotate(-90 107.1 132.4)">10</text>
<text x="130.1" y="132.2">4</text>
<text x="212.9" y="143.7">Title</text>
<text x="138.1" y="149.8">VCC</text>
<text x="212.9" y="148.5">Size</text>
<text x="219.2" y="148.5">Document Number</text>
<text x="265.7" y="148.5">Rev</text>
<text x="212.9" y="153.3">Date:</text>
<text x="221.1" y="153.3">Tuesday, February 26, 2008</text>
<text x="244.9" y="153.3">Sheet</text>
<text x="252.8" y="153.3">1</text>
<text x="257.6" y="153.3">of</text>
<text x="262.5" y="153.3">1</text>
</g>
<g font-size="1.4" fill="#000080">
<text x="96.5" y="16.9">R5</text>
<text x="229.6" y="14.1">R17</text>
<text x="86.9" y="23.4">RESET</text>
<text x="94.9" y="18.5">4700k</text>
<text x="101.3" y="21.8">C1</text>
<text x="140" y="18.9">R14</text>
<text x="140.8" y="21.4">30k</text>
<text x="148" y="18.9">R15</text>
<text x="148.8" y="21.4">30k</text>
<text x="220" y="20.5">R18</text>
<text x="220.8" y="23">10k</text>
<text x="229.6" y="18.1">10k</text>
<text x="102.1" y="25.7">0.1u</text>
<text x="107.2" y="26.9">U1</text>
<text x="230.5" y="26.4">U9</text>
<text x="216.8" y="34.9">R9 1k</text>
<text x="248.1" y="33.3">CRYSTAL</text>
<text x="258.4" y="30.1">Y1</text>
<text x="182.5" y="41.3">U6</text>
<text x="78.9" y="42.6">C2</text>
<text x="82.1" y="42.6">10u</text>
<text x="90.1" y="42.6">.1u</text>
<text x="94.6" y="42.6">C3</text>
<text x="214.5" y="42.9">R16</text>
<text x="219.2" y="42.9">1k</text>
<text x="230.5" y="46.1">DS1337</text>
<text x="110.4" y="60.5">HC9S08QG8</text>
<text x="177.6" y="60.5">74AHC138</text>
<text x="68.5" y="68.2">U7A</text>
<text x="70.4" y="73.3">7404</text>
<text x="59.2" y="82.9">U8A</text>
<text x="154.9" y="89">U5</text>
<text x="197.6" y="89.3">U3</text>
<text x="198.5" y="87.7">74AHC273</text>
<text x="230.5" y="89.3">74AHC273</text>
<text x="155.7" y="91.5">74LS245</text>
<text x="229.6" y="90.9">U4</text>
<text x="59.2" y="106.9">MTC-S16204XRGHS</text>
<text x="100.8" y="106.9">U2</text>
<text x="96" y="132.5">74AHC273</text>
<text x="133.3" y="143.3">R1</text>
<text x="142.9" y="143.3">R2</text>
<text x="147.7" y="143.3">R3</text>
<text x="153.3" y="143.3">R4</text>
<text x="133.3" y="146.6">10k</text>
<text x="142.9" y="146.6">10k</text>
<text x="147.7" y="146.6">10k</text>
<text x="152.5" y="146.6">10k</text>
</g>
<g font-size="1.4" fill="#f00">
<text x="68.3" y="33.8">PIN 4 ON J6 RESET</text>
<text x="68.3" y="37">PIN6 ON J6 BKGD</text>
<text x="73.2" y="40.1">+3.3V</text>
<text x="73.2" y="45">GND</text>
<text x="245.2" y="112.2">SLK LEDs</text>
</g>
<g font-size="1.4" fill="#004080">
<text x="107.9" y="32.7">RESET</text>
<text x="107.9" y="35.9">BKGD</text>
<text x="120.6" y="35.9">PTA1</text>
<text x="120.6" y="32.7">PTA0</text>
<text x="231.2" y="31.1">VCC</text>
<text x="231.2" y="34.3">SQW/INTB</text>
<text x="240.8" y="34.3">X2</text>
<text x="240.8" y="31.1">X1</text>
<text x="107.9" y="39.1">VDD</text>
<text x="117.3" y="39.1">PTA2/SDA</text>
<text x="231.2" y="37.5">SCL</text>
<text x="231.2" y="40.7">SDA</text>
<text x="239.4" y="37.5">INTA</text>
<text x="239.5" y="40.7">GND</text>
<text x="107.9" y="42.3">VSS</text>
<text x="107.9" y="45.5">PTB7/SCL</text>
<text x="117.5" y="42.3">PTA3/SCL</text>
<text x="120.6" y="45.5">PTB0</text>
<text x="183.2" y="45.5">A</text>
<text x="183.2" y="47.1">B</text>
<text x="187.9" y="47.2" transform="rotate(-90 187.9 47.2)">VCC</text>
<text x="189.6" y="45.5">Y0</text>
<text x="189.6" y="47.1">Y1</text>
<text x="107.9" y="48.7">PTB6/SDA</text>
<text x="107.9" y="51.9">PTB5</text>
<text x="120.6" y="51.9">PTB2</text>
<text x="120.6" y="48.7">PTB1</text>
<text x="183.2" y="48.7">C</text>
<text x="183.2" y="51.9">G1</text>
<text x="183.2" y="53.5">G2A</text>
<text x="189.6" y="48.7">Y2</text>
<text x="189.6" y="50.3">Y3</text>
<text x="189.6" y="51.9">Y4</text>
<text x="189.6" y="53.5">Y5</text>
<text x="107.9" y="55.1">PTB4</text>
<text x="120.6" y="55.1">PTB3</text>
<text x="183.2" y="55.1">G2B</text>
<text x="187.9" y="56.9" transform="rotate(-90 187.9 56.9)">GND</text>
<text x="189.6" y="55.1">Y6</text>
<text x="189.6" y="56.7">Y7</text>
<text x="59.9" y="88.7">Vdd</text>
<text x="66.2" y="87.1">RS</text>
<text x="59.9" y="91.9">Enable</text>
<text x="65.3" y="90.3">R/W</text>
<text x="65.4" y="93.5">DB4</text>
<text x="135.6" y="93.2">VCC</text>
<text x="137.2" y="90.3" transform="rotate(-90 137.2 90.3)">B0</text>
<text x="138.8" y="90.3" transform="rotate(-90 138.8 90.3)">B1</text>
<text x="140.4" y="90.3" transform="rotate(-90 140.4 90.3)">B2</text>
<text x="142" y="90.3" transform="rotate(-90 142 90.3)">B3</text>
<text x="143.6" y="90.3" transform="rotate(-90 143.6 90.3)">B4</text>
<text x="145.2" y="90.3" transform="rotate(-90 145.2 90.3)">B5</text>
<text x="146.8" y="90.3" transform="rotate(-90 146.8 90.3)">B6</text>
<text x="148.4" y="90.3" transform="rotate(-90 148.4 90.3)">B7</text>
<text x="150.4" y="93.2">GND</text>
<text x="176.8" y="95.1">GND</text>
<text x="178.3" y="91.9" transform="rotate(-90 178.3 91.9)">CLR</text>
<text x="181.5" y="91.8" transform="rotate(-90 181.5 91.8)">CLK</text>
<text x="184.7" y="90.8" transform="rotate(-90 184.7 90.8)">D8</text>
<text x="186.4" y="90.8" transform="rotate(-90 186.4 90.8)">D7</text>
<text x="187.9" y="90.8" transform="rotate(-90 187.9 90.8)">D6</text>
<text x="189.5" y="90.8" transform="rotate(-90 189.5 90.8)">D5</text>
<text x="191.1" y="90.8" transform="rotate(-90 191.1 90.8)">D4</text>
<text x="192.7" y="90.8" transform="rotate(-90 192.7 90.8)">D3</text>
<text x="193.1" y="93.5">VCC</text>
<text x="194.3" y="90.8" transform="rotate(-90 194.3 90.8)">D2</text>
<text x="195.9" y="90.8" transform="rotate(-90 195.9 90.8)">D1</text>
<text x="210.3" y="93.5" transform="rotate(-90 210.3 93.5)">CLR</text>
<text x="213.5" y="93.4" transform="rotate(-90 213.5 93.4)">CLK</text>
<text x="216.7" y="92.4" transform="rotate(-90 216.7 92.4)">D8</text>
<text x="218.4" y="92.4" transform="rotate(-90 218.4 92.4)">D7</text>
<text x="219.9" y="92.4" transform="rotate(-90 219.9 92.4)">D6</text>
<text x="221.5" y="92.4" transform="rotate(-90 221.5 92.4)">D5</text>
<text x="223.1" y="92.4" transform="rotate(-90 223.1 92.4)">D4</text>
<text x="224.7" y="92.4" transform="rotate(-90 224.7 92.4)">D3</text>
<text x="225.1" y="95.1">VCC</text>
<text x="226.3" y="92.4" transform="rotate(-90 226.3 92.4)">D2</text>
<text x="227.9" y="92.4" transform="rotate(-90 227.9 92.4)">D1</text>
<text x="59.9" y="98.3">GND</text>
<text x="59.9" y="101.5">V_LCD</text>
<text x="65.4" y="96.7">DB5</text>
<text x="65.4" y="99.9">DB6</text>
<text x="137.2" y="96.5" transform="rotate(-90 137.2 96.5)">A0</text>
<text x="138.8" y="96.5" transform="rotate(-90 138.8 96.5)">A1</text>
<text x="140.4" y="96.5" transform="rotate(-90 140.4 96.5)">A2</text>
<text x="142" y="96.5" transform="rotate(-90 142 96.5)">A3</text>
<text x="143.6" y="96.5" transform="rotate(-90 143.6 96.5)">A4</text>
<text x="145.2" y="96.5" transform="rotate(-90 145.2 96.5)">A5</text>
<text x="146.8" y="96.5" transform="rotate(-90 146.8 96.5)">A6</text>
<text x="148.4" y="96.5" transform="rotate(-90 148.4 96.5)">A7</text>
<text x="151.6" y="96.5" transform="rotate(-90 151.6 96.5)">DIR</text>
<text x="153.2" y="96.5" transform="rotate(-90 153.2 96.5)">G</text>
<text x="184.7" y="96.9" transform="rotate(-90 184.7 96.9)">Q8</text>
<text x="186.4" y="96.9" transform="rotate(-90 186.4 96.9)">Q7</text>
<text x="187.9" y="96.9" transform="rotate(-90 187.9 96.9)">Q6</text>
<text x="189.5" y="96.9" transform="rotate(-90 189.5 96.9)">Q5</text>
<text x="191.1" y="96.9" transform="rotate(-90 191.1 96.9)">Q4</text>
<text x="192.7" y="96.9" transform="rotate(-90 192.7 96.9)">Q3</text>
<text x="194.3" y="96.9" transform="rotate(-90 194.3 96.9)">Q2</text>
<text x="195.9" y="96.9" transform="rotate(-90 195.9 96.9)">Q1</text>
<text x="208.8" y="96.7">GND</text>
<text x="216.7" y="98.5" transform="rotate(-90 216.7 98.5)">Q8</text>
<text x="218.4" y="98.5" transform="rotate(-90 218.4 98.5)">Q7</text>
<text x="219.9" y="98.5" transform="rotate(-90 219.9 98.5)">Q6</text>
<text x="221.5" y="98.5" transform="rotate(-90 221.5 98.5)">Q5</text>
<text x="223.1" y="98.5" transform="rotate(-90 223.1 98.5)">Q4</text>
<text x="224.7" y="98.5" transform="rotate(-90 224.7 98.5)">Q3</text>
<text x="226.3" y="98.5" transform="rotate(-90 226.3 98.5)">Q2</text>
<text x="227.9" y="98.5" transform="rotate(-90 227.9 98.5)">Q1</text>
<text x="65.4" y="103.1">DB7</text>
<text x="101.6" y="111.1">D1</text>
<text x="101.6" y="112.7">D2</text>
<text x="106.3" y="112.8" transform="rotate(-90 106.3 112.8)">VCC</text>
<text x="107.9" y="111.1">Q1</text>
<text x="107.9" y="112.7">Q2</text>
<text x="101.6" y="114.3">D3</text>
<text x="101.6" y="115.9">D4</text>
<text x="101.6" y="117.5">D5</text>
<text x="101.6" y="119.1">D6</text>
<text x="107.9" y="114.3">Q3</text>
<text x="107.9" y="115.9">Q4</text>
<text x="107.9" y="117.5">Q5</text>
<text x="107.9" y="119.1">Q6</text>
<text x="101.6" y="120.7">D7</text>
<text x="101.6" y="122.3">D8</text>
<text x="101.6" y="125.5">CLK</text>
<text x="107.9" y="120.7">Q7</text>
<text x="107.9" y="122.3">Q8</text>
<text x="101.6" y="128.7">CLR</text>
<text x="107.9" y="128.9" transform="rotate(-90 107.9 128.9)">GND</text>
</g>
<g font-size="1.1">
<text x="28.4" y="1.3">5</text>
<text x="82.2" y="1.3">4</text>
<text x="136" y="1.3">3</text>
<text x="189.7" y="1.3">2</text>
<text x="243.5" y="1.3">1</text>
<text x=".4" y="21.6">D</text>
<text x="270.8" y="21.6">D</text>
<text x=".4" y="59.6">C</text>
<text x="270.8" y="59.6">C</text>
<text x=".4" y="97.6">B</text>
<text x="270.8" y="97.6">B</text>
<text x=".4" y="135.6">A</text>
<text x="270.8" y="135.6">A</text>
<text x="28.4" y="154.9">5</text>
<text x="82.2" y="154.9">4</text>
<text x="136" y="154.9">3</text>
<text x="189.7" y="154.9">2</text>
<text x="243.5" y="154.9">1</text>
</g>
</svg>
